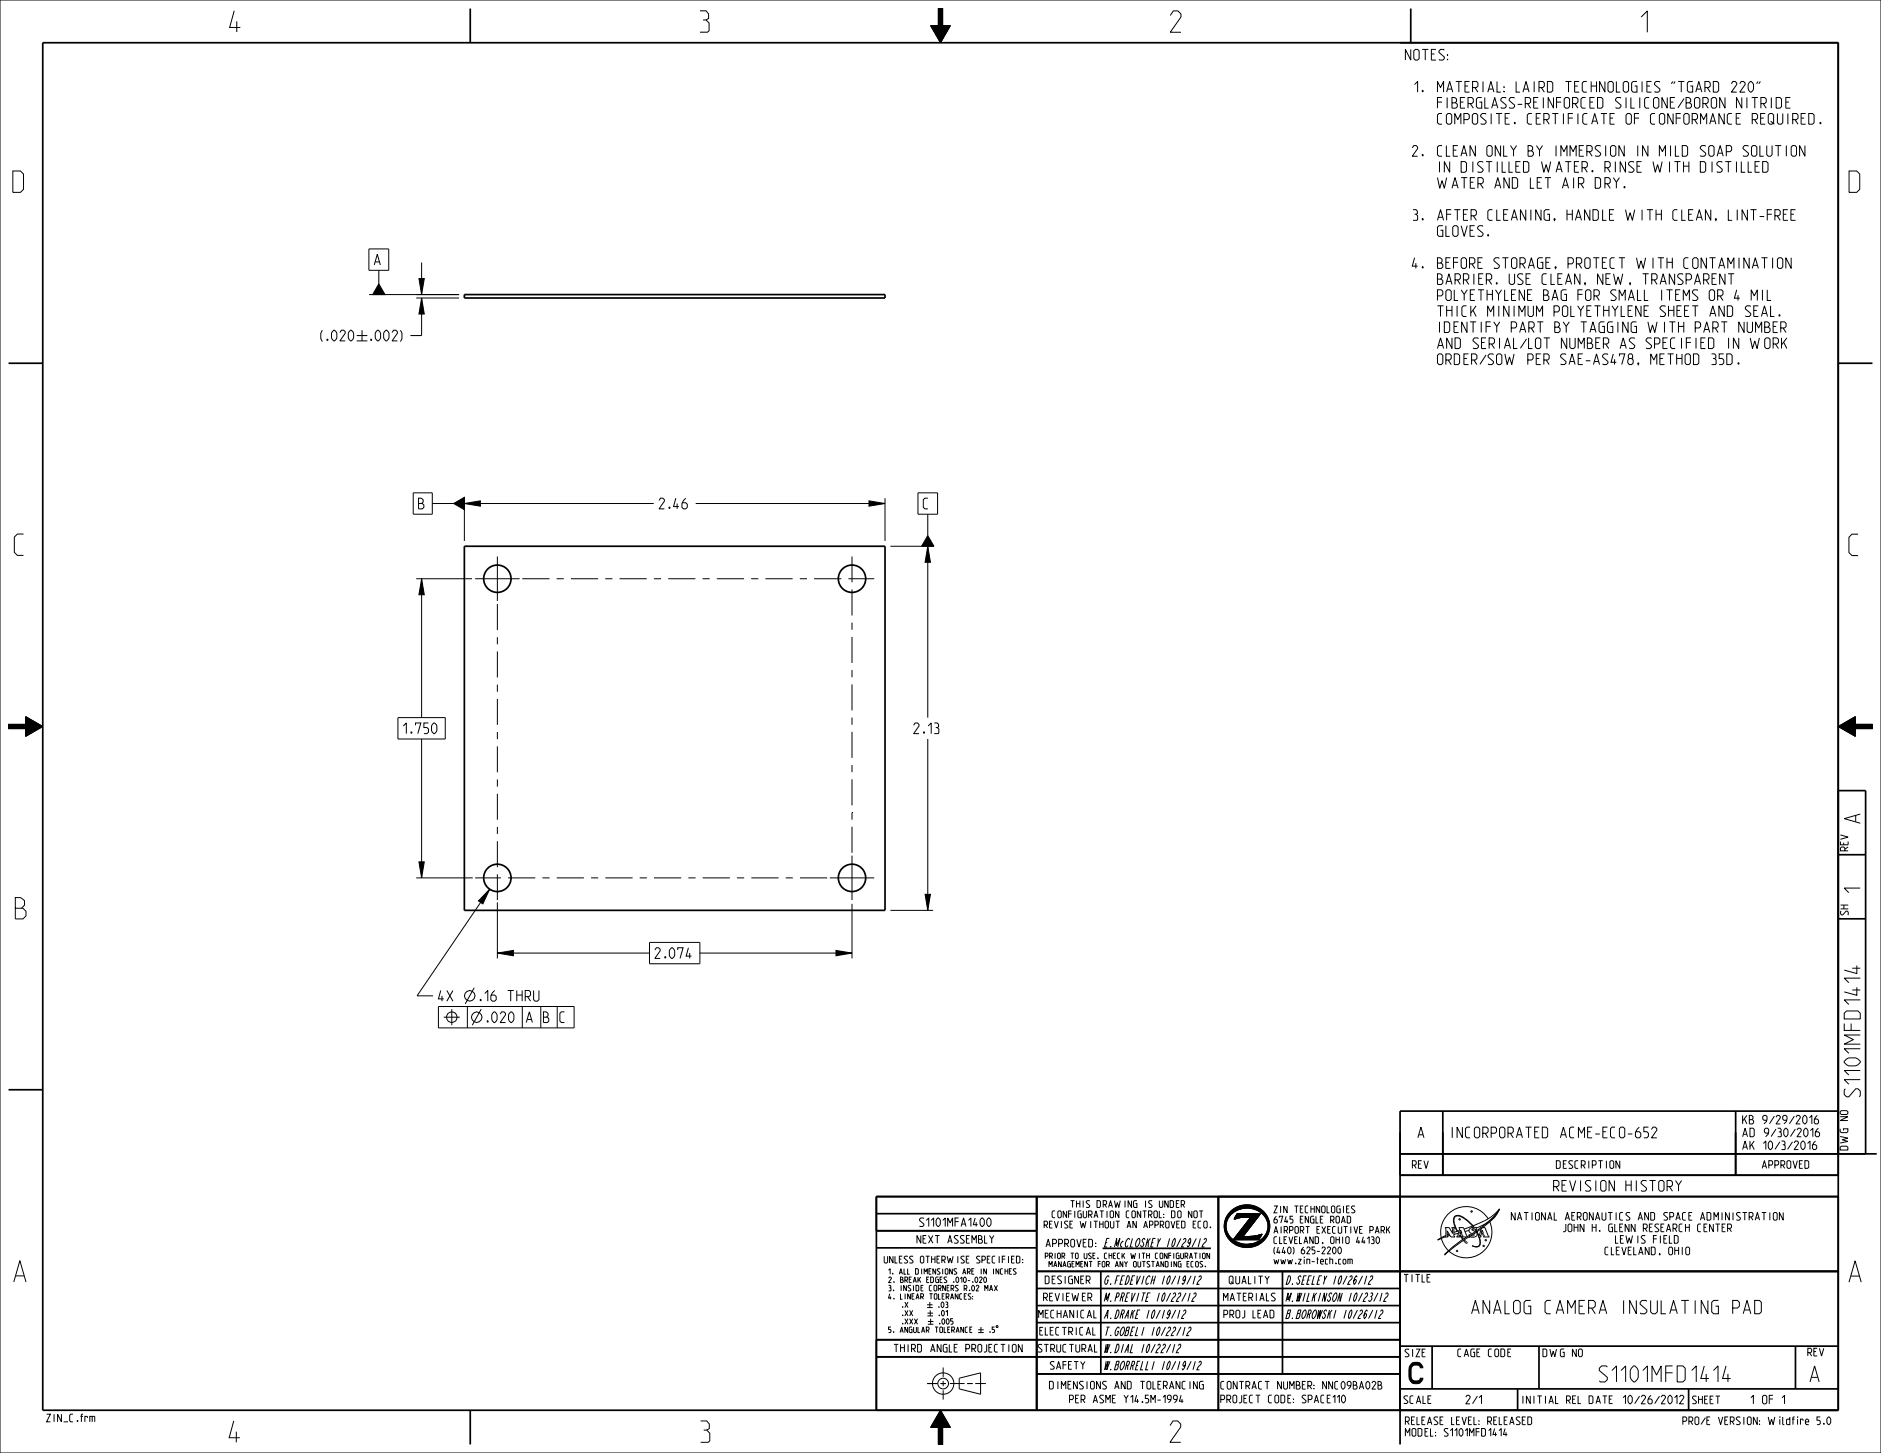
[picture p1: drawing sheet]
<svg xmlns="http://www.w3.org/2000/svg" width="559mm" height="432mm" viewBox="0 0 559 432" stroke-linecap="round" stroke-linejoin="round" font-family="sans-serif">
<g fill="none" stroke="#000" stroke-width=".3">
<path d="M0 0h558.8v431.8h-558.8zM278.8 2.5h1.2v5.1h2.3l-2.9 5.1-2.9-5.1h2.3zM482.5 55.4l.3 .2-.1 .2-.3-.1zM125.2 78v9.5M106 99.7h3.1M123.7 88.6h12.7M123.7 87.5h12.7M124.5 82.8h1.5l-.8 4.7zM125.2 88.6l.8 4.7h-1.5zM125.2 88.6v11.1h-3.3M529 97.5h1.1l.5-.5v-.9l-.5-.5h-1.1v3.2M529.7 97.5l.9 1.3"/>
<path d="M106 101.3h3.1M122.8 146.5h5.6v6.3h-5.6zM128.4 149.6h6.4M134.8 149.6l3.1-1.8v3.7zM137.9 149.6l4.8-.8v1.6zM137.9 148v12.7M137.9 149.6h56.3M206.7 149.6h56.2M258.2 148.8l4.7 .8-4.7 .8zM262.9 148v12.7M272.7 146.5h5.8v6.3h-5.8zM275.6 159.2l1.9 3.1h-3.7z"/>
<path d="M275.6 152.8v6.4M123.7 172h16.5M125.2 172l.8 4.7h-1.5zM125.2 172v41.3M264.5 162.3h12.7M275.6 162.3l.8 4.8h-1.6zM275.6 162.3v51M2.5 215.3h5.1v-2.3l5.1 2.9-5.1 2.9v-2.3h-5.1zM118.2 213.3h14.1v6.3h-14.1zM125.2 219.6v41.3M275.6 219.6v50.9M546.1 215.9l5.1-2.9v2.3h5.1v1.2h-5.1v2.3z"/>
<path d="M124.5 256.1h1.5l-.8 4.8zM123.7 260.9h16.7M145.5 264.2l-2.1 4.4-1.3-.9zM145.5 264.2l-21.6 31.7h4.8M147.8 268.2v16.6M253.1 268.6v16.2M264.5 270.5h12.7M274.8 265.8h1.6l-.8 4.7zM130.2 299.1h40.4v6.4h-40.4zM134.2 299.9v4.8M138.8 299.1v6.4M140.9 293.6l-2.7 4.7"/>
<path d="M142.9 299.9l-2.6 4.8M147.8 283.2l4.7-.8v1.6zM147.8 283.2h45.1M155.2 299.1v6.4M160.7 299.1v6.4M165.5 299.1v6.4M192.9 280.1h15v6.3h-15zM207.9 283.2h45.2M248.4 282.4l4.7 .8-4.7 .8zM131.8 302.3h4.8M144.8 303.3l.2 .2v.2l-.3-.1zM146.3 301.2l.7-.5 .7 .9v1.4l-.7 .9-.7-.5-.2-.4v-1.4z"/>
<path d="M148.6 301.4l.4-.7h.7l.5 .5v.4l-1.6 2.3h1.6M151.8 300.7l.6 .5 .3 .4v1.4l-.7 .9h-.2l-.7-.9v-1.4zM156.3 303.9l1-3.2 .9 3.2M156.6 303h1.3M161.4 302.3h1l.4-.5v-.6l-.7-.5h-.7v3.2h1.2l.4-.5v-.7l-.6-.4M167.7 300.7h-.9l-.5 .5v2.2l.5 .5h.9M366.2 359.4a6.7 6.7 0 0 1 7.5-.7 6.7 6.7 0 0 1 3.4 6.6 1.72 1.72 0 0 1-1.2 1.8 5.1 5.1 0 0 0-3.2-7.7 11.8 11.8 0 0 0-6.5 0zM445.5 359.3a17.2 17.2 0 0 1-7.9 5M445.5 359.3a12 12 0 0 1-6.9 5.7M445.5 359.3a21.6 21.6 0 0 1-6.9 6.5M445.5 359.3a10.3 10.3 0 0 1-4.1 4.8l-2.6 2M310.5 373.3h.6l.3-.2v-.5l-.3-.2h-.6v1.6"/>
<path d="M311.6 376.5v-1.6l.5 .9 .5-.9v1.6M311.8 373.3h.6l.2-.2v-.5l-.2-.2h-.6v1.6M312.2 373.3l.4 .7M313 376.5l.5-1.6 .5 1.6M313.2 376.1h.6M313.4 372.4v1.6M314.2 372.6l.2-.2 .6 .2v1.2l-.2 .2-.6-.2zM315.3 374.9v1.6l-.8-1.6v1.6M354.5 374.9h-.5l-.2 .2v1.2l.2 .2h.5M355.4 374.9l.6 .2v1.2l-.2 .2-.6-.2v-1.2zM356.5 372.4v1.6M357.2 372.6l.3-.2 .6 .2v1.2l-.3 .2-.6-.2z"/>
<path d="M357.3 375l-.6-.1-.2 .2v.2l.8 .8-.2 .4-.6-.1M358.1 376.2v.2zM359.3 372.4v1.6l-.8-1.6v1.6M363.7 364.4l.5-.4 .1 1.2 .5 1.5-.4 .5-.5-1.4zM364.1 362.1l1-.4-.6 1.1-.3 1.2-.5 .4zM364.4 367.2l.4-.5 1.1 1.4-.4 .6zM364.9 360.8l1.7-.6-1.5 1.5-1 .4zM365.4 360.2a6.7 6.7 0 0 1 8-1.5 6.7 6.7 0 0 1 3.6 7.2 6.8 6.8 0 0 1-7.6 4.8 6.8 6.8 0 0 1-5.7-6.9 6.2 6.2 0 0 1 1.7-3.6zM365.5 360.1l.7-.7 3.8-.4a6.8 6.8 0 0 0-3.4 1.2l-1.7 .6zM365.8 360.8l.2-.2a6.4 6.4 0 0 1 10.7 3.5l-.1 1.3-.5 1.3-1.7 1.8a6.4 6.4 0 0 1-10.2-3.8l.4-2.1zM365.9 368.1l2.3 1.3-1.1 .5-1.6-1.2zM366.5 368.3v.1"/>
<path d="M366.5 368.4h7.5zM366.5 368.4h7.4zM366.5 368.4h7.4M366.7 362.2v.1M366.8 362h.1M366.9 361.7h2l-2.2 .6zM366.9 361.7h2zM366.9 361.7h.1M367 361.7h3.2zM367 361.7h.1M367.1 369.9l1.1-.5a18.1 18.1 0 0 0 5.7 .5 7.2 7.2 0 0 1-6.8 0zM367.1 367.5h3.8l3.8-.4-.7 1.3h-7.5z"/>
<path d="M367.1 367.5h2.2zM367.1 367.5h.1M367.2 367.4h2.1zM367.2 367.4h.1M367.4 367.1h.1M367.4 360.8h7l-1.2 1.5h-2.1l.4-.6h-4.5zM367.5 360.8h6.9zM367.5 360.8h6.9M367.5 360.8h.1M367.5 360.8l-.8 1.4M367.7 366.8h.1M367.8 362l-1.1 .3"/>
<path d="M367.8 362h.1M368.9 361.7l-1.1 .3M368.9 361.7h.1M369.3 367.4v.1M369.3 367.4h.1M369.3 367.5h.1M369.3 367.5h1.6M369.5 367.1h.1M369.7 366.8h.1M370.2 361.7h-1.3M370.2 361.7h.1M370.2 361.7h1.3"/>
<path d="M370.9 367.5h.1M370.9 369.8a6.3 6.3 0 0 0 5-2.7l.9-.4-.5 .9a6.6 6.6 0 0 1-2.4 2.3zM371.1 362.3h2.1l-3.9 5.1h-2.1zM371.1 362.3h.1M371.4 362h.1M371.5 361.7h.1M371.6 361.7l-5.1 6.6M372.4 367.4l-1.5 .1M372.4 367.4h.1M373.2 362.3h.1M373.5 362h.1M373.6 361.7h.1"/>
<path d="M373.7 361.7h.1M373.8 367.1l-1.4 .3M373.8 367.1l1.1-.2-.2 .2zM373.8 367.1h.1M374 368.4h-.1M374 368.3h.1M374.4 360.8l-5.1 6.6M374.4 360.8h.1M374.5 367.5h.1M374.6 367.4l-.1 .1M374.6 367.4h.1M374.6 366.9h.3z"/>
<path d="M374.6 366.9l.3-.1zM374.9 366.8h.1M374.7 367.1h.1M374.8 366.8h.1M374.8 366.8l-1 .3M374.9 366.8l-.9 1.6M377.1 379.2l-.7 1M428.2 368l1 2.3 1.1 1.4M429.3 364.8h1.2l1 1.7v-1.4l-.2-.3h.9l-.3 .3v2.2l.3 .3h-1.2l-1.1-1.8v1.5l.3 .3h-1l.4-.3v-2.2zM429.6 367.1l-2.5 1.3 2.2-.8M430.5 366.7l-.6 .3M430.7 367.1l-.7 .2"/>
<path d="M431.5 366.4h-.1M432.6 371.8l.3-.3 .3 .3-.3 .3zM433 365.9a4.6 4.6 0 0 1-.8-4.3 2.92 2.92 0 0 1 3.5 1l2.1 2.2a.98 .98 0 0 0-1.4 .6 .98 .98 0 0 0 .9 1.2M433.3 366.5l-1.4 .3M433.3 362.4l.3-.3 .3 .3-.3 .3zM433.5 365.8l-1.6 .4M433.5 367l-.1 .3 .2 .3h-.9l.3-.3 .7-2.2-.3-.3h1.4l1.1 2.7M433.5 367h.1M433.5 367l1.1 1.3M433.9 365.5l.4 1h-.7zM433.9 365.6h.1M434.2 366.3l-.5 .1"/>
<path d="M435 368.5l.8 .7v.3l-.4-.2-.6-.7M435.3 362.2l1.4 1.2 1.3 1.4 .5-.1 .1 .8-.2-.1 1 1.9 .6-2.1M435.3 362.2a2.32 2.32 0 0 0-3.3-.5l-.2 1.6 1.1 2.6M435.3 362.2h.1M435.8 367.6h-1.5l.3-.3-.1-.3h-.8l1 1.2M436.4 365.6l-1.2 .4M436.7 367.1l-.3-.2v.3M436.9 360l.3-.3 .3 .3-.3 .3zM437.5 364.3l-2.6 1M437.7 366.8l.2 .2-.1 .2h-.8M437.9 365.2l-.6 .2M438.5 365.9l-5.7 3.7-3.6 3.1v.3l1.3-1.2"/>
<path d="M438.6 366.2a.97 .97 0 0 1 0 1.2 .97 .97 0 0 1-1.1 .3l-.7-.2-.3 .3v-.2M438.7 366.1l-5 3.2-3.2 2.5M440 364.8l-.1 .1M440.3 365.5l.4 1h-.7zM440.5 364.8h.6l1 2.5 .3 .3h-1.7l.3-.3-.1-.3h-1l-.1 .3 .2 .3h-.5l.2 .9a1.42 1.42 0 0 1-.3 1.8 1.42 1.42 0 0 1-1.8 0l-.3-.1a1.45 1.45 0 0 0 2.3-.5l-.1-1.5-.2-.6h-.2l.2-.2-.6-1.3a.89 .89 0 0 0-1.4-.8l.1 .3 .9 .4M440.8 370l.3 .3-.3 .3-.3-.3zM441.4 368.3l.3 .3-.3 .3-.3-.3zM442.1 362.2a7.6 7.6 0 0 0-9.4-3.1 7.6 7.6 0 0 0-4.5 8.7M442.6 363.1a7.6 7.6 0 0 1-2.6 9.3 7.6 7.6 0 0 1-9.5-.6M264.7 394.4h-.7v.7h.4l.3 .2v.5l-.3 .2h-.4M265.4 395.7l.1 .2zM267.4 396l.5-1.6 .4 1.6"/>
<path d="M267.5 395.5h.7M269.6 394.4v1.6l-.8-1.6v1.6M270.9 394.4h-.6l-.2 .2v1.2l.2 .2h.6v-.9h-.3M271.4 394.4v1.4l.2 .2 .6-.2v-1.4M272.7 394.4v1.6h.6M273.8 396l.4-1.6 .5 1.6M273.9 395.5h.6M275.2 395.3h.6l.2-.2v-.5l-.2-.2h-.6v1.6M275.4 387.8h1.7M275.4 388.6h1.7M275.5 390.2h1.7M275.5 391.1h1.7"/>
<path d="M275.5 395.3l.5 .7M275.6 392.7h1.7M275.6 393.5h1.7M276.2 386.9v1.7M276.4 389.4v1.7M276.5 391.9v1.6M277.8 394.4h.9M278.2 394.4v1.6M278.9 388.3l.1 .2zM279 390.8l.1 .2zM279.1 393.3l.1 .2zM279.2 394.6l.2-.2 .6 .2v1.2l-.2 .2-.6-.2z"/>
<path d="M279.7 387.2l.4-.3 .3 .5v.7l-.3 .5-.5-.5zM279.9 392.1l.4-.2 .3 .5v.7l-.3 .4-.5-.4zM280.1 389.4l.4 .5v.7l-.3 .5-.5-.5v-.7zM280.5 394.4v1.6h.6M280.9 386.9h.4l.2 .3-.2 .4M281 389.9l.5-.5v1.7M281.1 387.6l.5 .3v.6l-.7 .1M281.2 392.1l.4-.2 .3 .5v.7l-.3 .4-.5-.4zM281.5 395.1h.5M282.3 394.4h-.8v1.6h.8M282.7 395.3h.6l.2-.2v-.5l-.2-.2h-.6v1.6M283.1 395.3l.4 .7"/>
<path d="M283.1 391.9h-.7v.7h.5l.2 .2v.5l-.2 .2h-.5M284 396l.5-1.6 .5 1.6M284.2 395.5h.6M286.3 394.4v1.6l-.9-1.6v1.6M287.4 394.4h-.4l-.3 .2v1.2l.3 .2h.4M288.1 395.1h.5M288.8 394.4h-.7v1.6h.7M290.6 396h1.6M290.6 395.2h1.6M291.4 394.4v1.6M308.6 391.7v-2.3l.6 1.3 .7-1.3v2.3M309.5 399.7l-.8-.2-.3 .4v.3l1.1 1v.3l-.3 .3-.8-.2"/>
<path d="M310 385.6h.8l.4-.3v-.7l-.4-.3h-.8v2.3M363.6 390.7h.8l.3-.4v-.6l-.3-.3h-.8v2.3M378.8 384.5l-.8-.2-.3 .3v.4l1.1 .9-.3 .7-.8-.2M275.4 411.2h3.2M279.4 411.2h1.6M279.4 419.1l2.9 5.1h-2.3v5.1h-1.2v-5.1h-2.3zM280.2 406.4v2.8M280.2 410.4v1.6M280.2 413.1v2.8M282.2 411.2h4.3M285 409.6l6.3-1.6v6.3l-6.3-1.6zM287.3 411.2h1.6"/>
<path d="M289.7 411.2h3.2M469.3 400.9h.4l.4 .3v1.7l-.4 .3h-.4l-.4-.3v-1.7z"/>
<circle cx="139.5" cy="295.9" r="1.56"/>
<circle cx="134.2" cy="302.3" r="1.58"/>
<circle cx="141.6" cy="302.3" r="1.56"/>
<circle cx="280.2" cy="411.2" r="3.2"/>
<circle cx="280.2" cy="411.2" r="1.59"/>
</g>
<g fill="#000">
<path d="M278.8 2.5h1.2v5.1h2.3l-2.9 5.1-2.9-5.1h2.3zM124.5 82.8h1.5l-.8 4.7zM125.2 88.6l.8 4.7h-1.5zM134.8 149.6l3.1-1.8v3.7zM137.9 149.6l4.8-.8v1.6zM258.2 148.8l4.7 .8-4.7 .8zM125.2 172l.8 4.7h-1.5zM275.6 162.3l.8 4.8h-1.6zM275.6 159.2l1.9 3.1h-3.7zM2.5 215.3h5.1v-2.3l5.1 2.9-5.1 2.9v-2.3h-5.1zM546.1 215.9l5.1-2.9v2.3h5.1v1.2h-5.1v2.3zM124.5 256.1h1.5l-.8 4.8z"/>
<path d="M145.5 264.2l-2.1 4.4-1.3-.9zM274.8 265.8h1.6l-.8 4.7zM147.8 283.2l4.7-.8v1.6zM248.4 282.4l4.7 .8-4.7 .8zM365.5 360.1l.7-.7 3.8-.4a6.8 6.8 0 0 0-3.4 1.2l-1.7 .6zM366.2 359.4a6.7 6.7 0 0 1 7.5-.7 6.7 6.7 0 0 1 3.4 6.6 1.72 1.72 0 0 1-1.2 1.8 5.1 5.1 0 0 0-3.2-7.7 11.8 11.8 0 0 0-6.5 0zM363.7 364.4l.5-.4 .1 1.2 .5 1.5-.4 .5-.5-1.4zM364.1 362.1l1-.4-.6 1.1-.3 1.2-.5 .4zM364.4 367.2l.4-.5 1.1 1.4-.4 .6zM364.9 360.8l1.7-.6-1.5 1.5-1 .4zM365.9 368.1l2.3 1.3-1.1 .5-1.6-1.2zM367.5 360.8h6.9z"/>
<path d="M371.1 362.3h2.1l-3.9 5.1h-2.1zM366.9 361.7h2l-2.2 .6zM366.9 361.7h2zM367.2 367.4h2.1zM367.1 367.5h2.2zM367.1 369.9l1.1-.5a18.1 18.1 0 0 0 5.7 .5 7.2 7.2 0 0 1-6.8 0zM367 361.7h3.2zM367.1 367.5h3.8l3.8-.4-.7 1.3h-7.5zM366.5 368.4h7.4zM366.5 368.4h7.5zM367.4 360.8h7l-1.2 1.5h-2.1l.4-.6h-4.5zM374.6 366.9l.3-.1z"/>
<path d="M373.8 367.1l1.1-.2-.2 .2zM374.6 366.9h.3zM370.9 369.8a6.3 6.3 0 0 0 5-2.7l.9-.4-.5 .9a6.6 6.6 0 0 1-2.4 2.3zM279.4 419.1l2.9 5.1h-2.3v5.1h-1.2v-5.1h-2.3z"/>
</g>
<g fill="none" stroke="#000" stroke-width=".51">
<path d="M12.7 12.7h533.4v406.4h-533.4zM139.7 2.5v10.2M419.1 2.5v10.2M137.9 87.5h125v1.1h-125zM2.5 107.9h10.2M546.1 107.9h10.2M137.9 162.3h125v108.2h-125zM546.1 234.9h8.1v108M546.1 254h8.1M546.1 273h8.1M2.5 323.8h10.2M428.6 330.2v19"/>
<path d="M515.6 330.2v19M546.1 330.2h-130.2v99.1M308 355.6v63.5M361.9 355.6v63.5M415.9 342.9h141.6M415.9 349.2h130.2M546.1 355.6h-285.8v63.5M260.3 365.8h47.7M260.3 360.7h47.7M260.3 370.8h47.7M308 377.8h238.1M327 377.8v30.5"/>
<path d="M327.6 371h32.1M381 377.8v30.5M260.3 398.1h155.6M308 393.1h107.9M308 388h107.9M308 382.9h107.9M139.7 419.1v10.2M260.3 403.2h155.6M308 408.3h107.9M415.9 412.7h130.2M415.9 400h130.2M425.4 400v12.7"/>
<path d="M450.8 412.7v6.4M457.2 400v12.7M501.6 412.7v6.4M533.4 400v12.7"/>
</g>
<!-- layer: 001_PLANES_GTOL -->
<path d="M112.5 84.4l1.9 3.1h-3.7z" fill="#000"/>
<path d="M109.6 74h5.9v6.3h-5.9zM109.7 87.5h26.7M112.5 84.4l1.9 3.1h-3.7zM112.5 80.3v4.1" fill="none" stroke="#000" stroke-width=".3"/>
<!-- layer: 003_AXES_OTHER -->
<g fill="none" stroke="#000" stroke-width=".3">
<path d="M141.1 172h13.3M147.8 165.4v13.2M147.8 179.5v7.7M155.2 172h8M165.4 172h2.1M169.6 172h8.1M179.8 172h2.1M184.1 172h8M194.3 172h2.1M198.5 172h8.1M208.7 172h2.1M213 172h8"/>
<path d="M223.2 172h2.1M227.4 172h8.1M237.6 172h2.1M241.9 172h8M252.1 172h7.6M253.1 165.4v7.6M253.1 175.2v7.7M147.8 189.4v2.1M147.8 193.6v7.7M253.1 185v2.2M253.1 189.3v7.7M253.1 199.1v2.2"/>
<path d="M147.8 203.4v2.2M147.8 207.7v7.7M147.8 217.5v2.2M253.1 203.4v7.7M253.1 213.2v2.2M253.1 217.5v7.7M147.8 221.8v7.7M147.8 231.6v2.2M147.8 235.9v7.7M253.1 227.4v2.1M253.1 231.6v7.7M147.8 245.7v2.2"/>
<path d="M147.8 250v7.7M147.8 259.8v7.7M253.1 241.5h.1M253.1 241.5v2.1M253.1 245.7v7.7M253.1 254.3v13.2M141.1 260.9h7.7M150.9 260.9h8.1M161.1 260.9h2.2M165.4 260.9h8.1M175.6 260.9h2.1M179.8 260.9h8.1"/>
<path d="M190.1 260.9h2.1M194.3 260.9h8.1M204.5 260.9h2.1M208.8 260.9h8M219 260.9h2.1M223.2 260.9h8.1M233.4 260.9h2.1M237.7 260.9h8M246.5 260.9h13.2"/>
</g>
<g fill="none" stroke="#000" stroke-width=".51">
<circle cx="147.8" cy="172" r="4.1"/>
<circle cx="253.1" cy="172" r="4.1"/>
<circle cx="147.8" cy="260.9" r="4.1"/>
<circle cx="253.1" cy="260.9" r="4.1"/>
</g>
<g font-size="8.3">
<text x="68.2" y="9.5">4</text>
<text x="207.9" y="9.6">3</text>
<text x="347.7" y="9.6">2</text>
<text x="487.6" y="9.6">1</text>
<text x="3.8" y="57.2">D</text>
<text x="549.3" y="57.2">D</text>
<text x="4.3" y="165.1">C</text>
<text x="549.3" y="165.1">C</text>
<text x="4.6" y="273.1">B</text>
<text x="4.1" y="381">A</text>
<text x="549.3" y="381">A</text>
<text x="418.6" y="411.2">C</text>
<text x="68.1" y="428.6">4</text>
<text x="208.1" y="428.6">3</text>
<text x="347.6" y="428.6">2</text>
</g>
<g font-size="6.2">
<text x="552.6" y="244.3" transform="rotate(-90 552.6 244.3)">A</text>
<text x="552.6" y="265.8" transform="rotate(-90 552.6 265.8)">1</text>
<text x="552.6" y="330.2" transform="rotate(-90 552.6 330.2)">S1101MFD1414</text>
<text x="473" y="410.7">S1101MFD1414</text>
<text x="537.9" y="410.7">A</text>
</g>
<text font-size="5.2" x="437.7" y="390.4">ANALOG CAMERA INSULATING PAD</text>
<g font-size="4.1">
<text x="417.5" y="17.9">NOTES:</text>
<text x="418.9" y="27.4">1.</text>
<text x="427" y="27.4">MATERIAL: LAIRD TECHNOLOGIES &quot;TGARD 220&quot;</text>
<text x="427" y="32.1">FIBERGLASS-REINFORCED SILICONE/BORON NITRIDE</text>
<text x="427" y="36.9">COMPOSITE. CERTIFICATE OF CONFORMANCE REQUIRED.</text>
<text x="418.9" y="46.4">2.</text>
<text x="427" y="46.4">CLEAN ONLY BY IMMERSION IN MILD SOAP SOLUTION</text>
<text x="427" y="51.2">IN DISTILLED WATER. RINSE WITH DISTILLED</text>
<text x="427" y="56">WATER AND LET AIR DRY.</text>
<text x="418.9" y="65.5">3.</text>
<text x="427" y="65.5">AFTER CLEANING, HANDLE WITH CLEAN, LINT-FREE</text>
<text x="427" y="70.2">GLOVES.</text>
<text x="111.2" y="78.7">A</text>
<text x="418.9" y="79.8">4.</text>
<text x="427" y="79.8">BEFORE STORAGE, PROTECT WITH CONTAMINATION</text>
<text x="427" y="84.5">BARRIER. USE CLEAN, NEW, TRANSPARENT</text>
<text x="427" y="89.3">POLYETHYLENE BAG FOR SMALL ITEMS OR 4 MIL</text>
<text x="427" y="94.1">THICK MINIMUM POLYETHYLENE SHEET AND SEAL.</text>
<text x="95.3" y="101.3">(.020</text>
<text x="109.7" y="101.3">.002)</text>
<text x="427" y="98.8">IDENTIFY PART BY TAGGING WITH PART NUMBER</text>
<text x="427" y="103.6">AND SERIAL/LOT NUMBER AS SPECIFIED IN WORK</text>
<text x="427" y="108.3">ORDER/SOW PER SAE-AS478, METHOD 35D.</text>
<text x="124.3" y="151.2">B</text>
<text x="195.8" y="151.2">2.46</text>
<text x="274.3" y="151.2">C</text>
<text x="119.8" y="218">1.750</text>
<text x="271.4" y="218">2.13</text>
<text x="194.5" y="284.8">2.074</text>
<text x="130.2" y="297.5">4X</text>
<text x="142.2" y="297.5">.16 THRU</text>
<text x="421" y="338.1">A</text>
<text x="430.2" y="338.1">INCORPORATED ACME-ECO-652</text>
<text x="461.2" y="354">REVISION HISTORY</text>
</g>
<g font-size="3.4">
<text x="327.7" y="370.6">E.McCLOSKEY 10/29/12</text>
<text x="327.7" y="381.7">G.FEDEVICH 10/19/12</text>
<text x="381.7" y="381.7">D.SEELEY 10/26/12</text>
<text x="327.7" y="386.8">M.PREVITE 10/22/12</text>
<text x="381.7" y="386.8">M.WILKINSON 10/23/12</text>
<text x="327.7" y="391.8">A.DRAKE 10/19/12</text>
<text x="381.7" y="391.8">B.BOROWSKI 10/26/12</text>
<text x="327.7" y="402">W.DIAL 10/22/12</text>
<text x="327.7" y="396.9">T.GOBELI 10/22/12</text>
<text x="327.7" y="407.1">W.BORRELLI 10/19/12</text>
</g>
<g font-size="3.3">
<text x="517.2" y="334">KB 9/29/2016</text>
<text x="517.2" y="337.8">AD 9/30/2016</text>
<text x="517.2" y="341.6">AK 10/3/2016</text>
<text x="272.3" y="364.5">S1101MFA1400</text>
<text x="435.2" y="417.2">2/1</text>
<text x="519.9" y="417.2">1 OF 1</text>
</g>
<g font-size="3">
<text x="549" y="252.9" transform="rotate(-90 549 252.9)">REV</text>
<text x="549.1" y="271.9" transform="rotate(-90 549.1 271.9)">SH</text>
<text x="549" y="341.8" transform="rotate(-90 549 341.8)">DWG NO</text>
<text x="419.6" y="347.2">REV</text>
<text x="462.3" y="347.2">DESCRIPTION</text>
<text x="523.8" y="347.2">APPROVED</text>
<text x="449" y="362.6">NATIONAL AERONAUTICS AND SPACE ADMINISTRATION</text>
<text x="272.6" y="369.5">NEXT ASSEMBLY</text>
<text x="310.7" y="370.6">APPROVED:</text>
<text x="464.4" y="366">JOHN H. GLENN RESEARCH CENTER</text>
<text x="479.9" y="369.5">LEWIS FIELD</text>
<text x="476.8" y="372.9">CLEVELAND, OHIO</text>
<text x="311.3" y="381.5">DESIGNER</text>
<text x="365.2" y="381.5">QUALITY</text>
<text x="417.1" y="381">TITLE</text>
<text x="311.3" y="386.6">REVIEWER</text>
<text x="363.5" y="386.6">MATERIALS</text>
<text x="309.7" y="391.7">MECHANICAL</text>
<text x="364.4" y="391.7">PROJ LEAD</text>
<text x="265.6" y="401.8">THIRD ANGLE PROJECTION</text>
<text x="309.7" y="396.8">ELECTRICAL</text>
<text x="309.7" y="401.8">STRUCTURAL</text>
<text x="312.8" y="406.9">SAFETY</text>
<text x="417.2" y="403.2">SIZE</text>
<text x="433.3" y="403.2">CAGE CODE</text>
<text x="458.4" y="403.2">DWG NO</text>
<text x="537.1" y="403">REV</text>
<text x="311.8" y="412.8">DIMENSIONS AND TOLERANCING</text>
<text x="362.7" y="412.8">CONTRACT NUMBER: NNC09BA02B</text>
<text x="317.1" y="416.9">PER ASME Y14.5M-1994</text>
<text x="362.7" y="416.9">PROJECT CODE: SPACE110</text>
<text x="417.1" y="417.1">SCALE</text>
<text x="452" y="417.1">INITIAL REL DATE 10/26/2012</text>
<text x="502.8" y="417.2">SHEET</text>
<text x="13.8" y="422.5">ZIN_C.frm</text>
<text x="417.5" y="423.4">RELEASE LEVEL:RELEASED</text>
<text x="498.6" y="423.4">PRO/E VERSION:Wildfire 5.0</text>
<text x="417.5" y="426.8">MODEL: S1101MFD1414</text>
</g>
<g font-size="2.6">
<text x="318.6" y="358.8">THIS DRAWING IS UNDER</text>
<text x="310.7" y="364.9">REVISE WITHOUT AN APPROVED ECO.</text>
<text x="312.3" y="361.9">CONFIGURATION CONTROL: DO NOT</text>
<text x="378.5" y="360.4">ZIN TECHNOLOGIES</text>
<text x="378.5" y="363.5">6745 ENGLE ROAD</text>
<text x="378.5" y="366.5">AIRPORT EXECUTIVE PARK</text>
<text x="378.5" y="369.6">CLEVELAND, OHIO 44130</text>
<text x="262.7" y="375.3">UNLESS OTHERWISE SPECIFIED:</text>
<text x="378.5" y="372.6">(440) 625-2200</text>
<text x="378.5" y="375.7">www.zin-tech.com</text>
</g>
<g font-size="2.1">
<text x="315.3" y="374">PRIOR TO USE, CHECK WITH CONFIGURATION</text>
<text x="316.3" y="376.5">MANAGEMENT FOR ANY OUTSTANDING ECOS.</text>
<text x="264" y="378.7">1. ALL DIMENSIONS ARE IN INCHES</text>
<text x="264" y="381.2">2. BREAK EDGES .010-.020</text>
<text x="264" y="383.6">3. INSIDE CORNERS R.02 MAX</text>
<text x="264" y="386.1">4. LINEAR TOLERANCES:</text>
<text x="267.8" y="388.6">.X</text>
<text x="267.8" y="391.1">.XX</text>
<text x="267.8" y="393.5">.XXX</text>
<text x="293.8" y="396">.5</text>
</g>
</svg>
